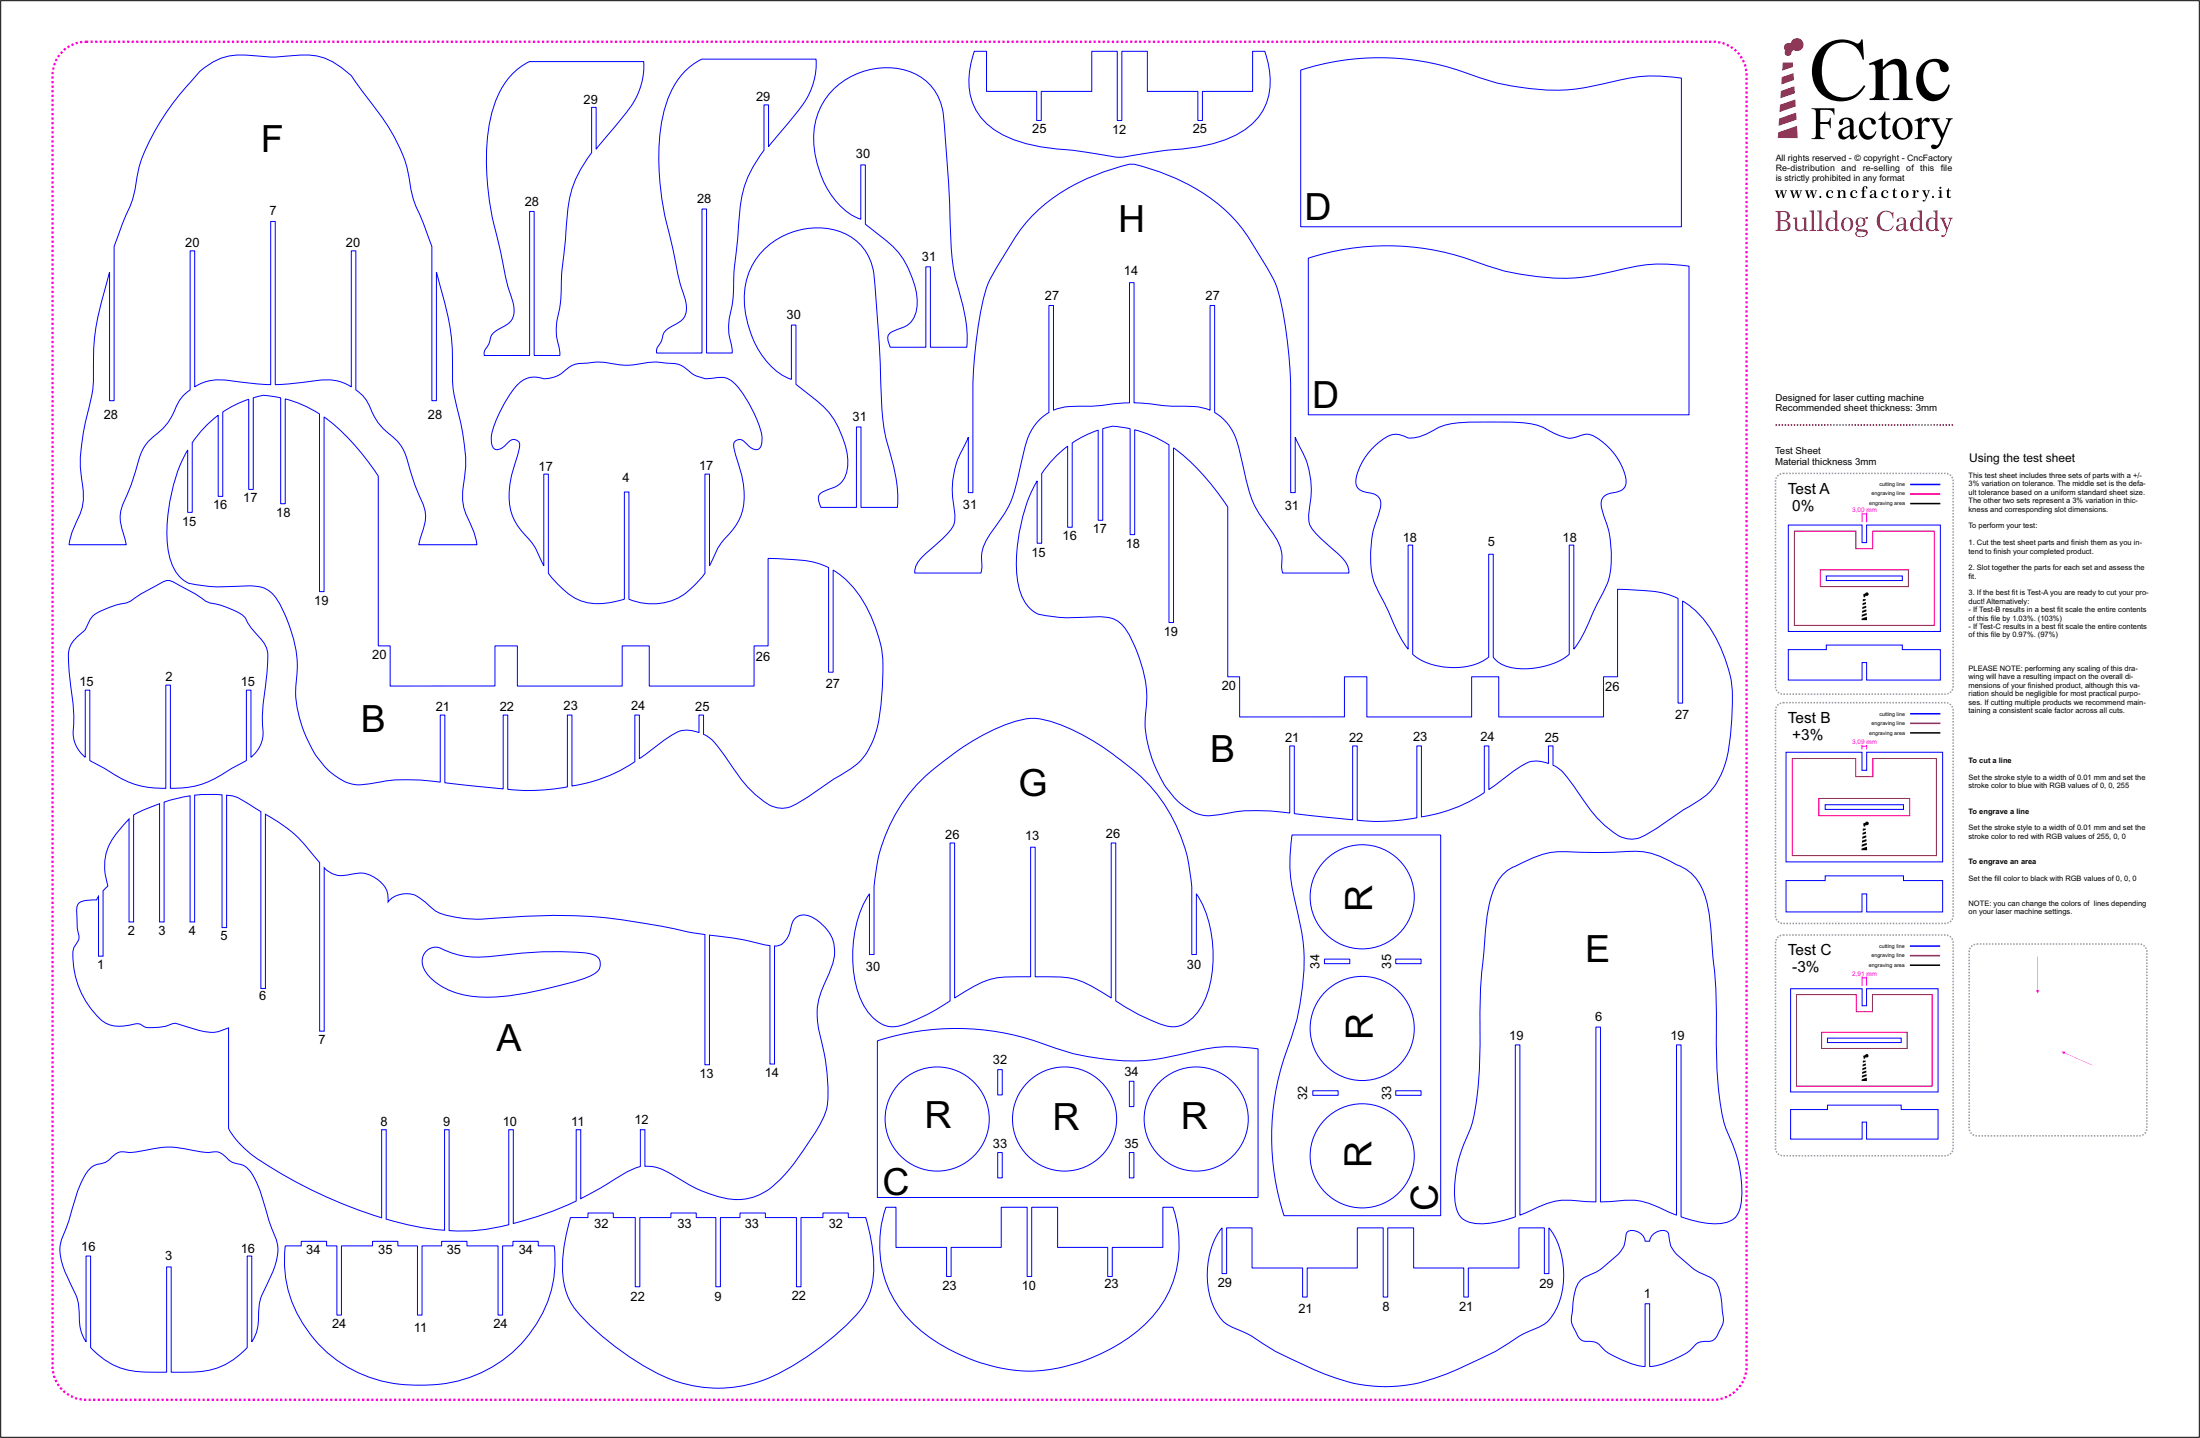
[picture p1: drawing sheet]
<svg xmlns="http://www.w3.org/2000/svg" width="1447mm" height="946mm" viewBox="0 0 1447 946" stroke-linecap="round" stroke-linejoin="round" font-family="sans-serif">
<path d="M0 0h1447v945h-1447z" fill-rule="evenodd" fill="#fff" stroke="#000" stroke-width=".66"/>
<path d="M42 33a22 22 0 0 1 15-6h1070a22 22 0 0 1 22 22v850a22 22 0 0 1-22 22h-1070a22 22 0 0 1-22-22v-850a22 22 0 0 1 7-16z" fill="none" stroke="#f0f" stroke-width="1.5" stroke-dasharray="1.5 1.5" stroke-linecap="butt"/>
<g fill="none" stroke="#00f" stroke-width=".66">
<path d="M641 34h8v26h33v19h3v-19h33v-26h17v45h3v-45h17v26h33v19h3v-19h33v-26h8a46 46 0 0 1-3 41 51 51 0 0 1-30 19 164 164 0 0 1-32 5l-14 2a69 69 0 0 1-20 2l-28-4a121 121 0 0 1-46-11 39 39 0 0 1-21-44zM131 47a41 41 0 0 1 37-10 141 141 0 0 0 32-1 38 38 0 0 1 28 11l3 3 5 7a202 202 0 0 1 28 42 116 116 0 0 1 7 29l13 34v102h3v-85l1 5a177 177 0 0 1 10 67 169 169 0 0 0 6 30v2a93 93 0 0 1 0 39 40 40 0 0 0 6 25l2 5 2 6h-39l4-11a24 24 0 0 0-3-21l-7-18a35 35 0 0 0-16-25 52 52 0 0 1-12-19l-2-4-5-4v-91h-3v89a34 34 0 0 0-27-3l-23 2v-107h-3v107l-21-2a40 40 0 0 0-26 2l-3 1v-89h-3v91l-5 4-3 5a46 46 0 0 1-18 24 39 39 0 0 0-10 20l-5 15a32 32 0 0 0-5 20l4 14h-38a127 127 0 0 1 9-23 64 64 0 0 0-1-25 159 159 0 0 1 7-48 140 140 0 0 0 2-32 225 225 0 0 1 10-51v85h3v-102l6-16a86 86 0 0 0 10-33 146 146 0 0 1 32-57zM336 50l8-7 4-2h75a49 49 0 0 1-13 36l-18 21v-27h-3v29a76 76 0 0 0-17 49l-3 33a120 120 0 0 1-3 32v7l2 9v4h-17v-95h-3v95h-29a10 10 0 0 1 3-8 12 12 0 0 1 9-11 13 13 0 0 0 6-18v-1a325 325 0 0 1-10-39 180 180 0 0 1-4-79 61 61 0 0 1 13-28zM449 48l8-6 5-3h75a49 49 0 0 1-14 37l-18 21v-28h-3v30a76 76 0 0 0-16 48l-3 34a120 120 0 0 1-4 32v6l2 10 1 3h-17v-95h-3v95h-30a10 10 0 0 1 3-7 12 12 0 0 1 9-12 13 13 0 0 0 6-17v-1a325 325 0 0 1-9-39 180 180 0 0 1-5-80 61 61 0 0 1 13-28zM550 57a48 48 0 0 1 55-7 35 35 0 0 1 16 29l4 59a180 180 0 0 0 7 58l4 17v9v6h-24v-53h-3v53h-23a7 7 0 0 1 0-9l2-1a25 25 0 0 0 12-8 33 33 0 0 0-1-29 56 56 0 0 0-23-28l-7-6v-39h-3v36a46 46 0 0 1-25-26 55 55 0 0 1 1-52l4-5zM856 46a171 171 0 0 1 118 5 148 148 0 0 0 90 2 100 100 0 0 1 42-2v98h-250zM681 140a134 134 0 0 1 62-32h3l4 1a125 125 0 0 1 68 43l8 12a96 96 0 0 1 18 40 314 314 0 0 1 5 51v69h3v-36v1a69 69 0 0 1 10 32v12a18 18 0 0 0 6 21l16 14a13 13 0 0 1 3 9h-43l-1-4a29 29 0 0 0-7-25 74 74 0 0 1-18-38 81 81 0 0 0-10-30 30 30 0 0 0-9-9v-70h-3v69l-1-1a74 74 0 0 0-26-2l-23-2v-79h-3v79h-9a213 213 0 0 1-33 3l-8 2v-69h-3v70l-1 1a37 37 0 0 0-16 25l-1 4a111 111 0 0 1-11 37l-8 10a29 29 0 0 0-7 25l-1 4h-43a18 18 0 0 1 8-14l9-8a20 20 0 0 0 9-15 81 81 0 0 1 0-32l2-7 7-13v36h3v-69a257 257 0 0 1 10-68l4-9 11-17a94 94 0 0 1 16-21zM505 162a48 48 0 0 1 55-6 35 35 0 0 1 15 29l4 58a180 180 0 0 0 7 58l4 17 1 9-1 7h-24v-53h-3v53h-23a7 7 0 0 1 0-10l2-1a25 25 0 0 0 13-7 33 33 0 0 0-1-30 56 56 0 0 0-24-28l-6-5v-39h-3v36a46 46 0 0 1-26-27 55 55 0 0 1 2-52l3-5zM861 170a171 171 0 0 1 118 5 148 148 0 0 0 90 2 100 100 0 0 1 42-2v98h-250zM340 253a15 15 0 0 1 18-4 22 22 0 0 0 16-7 30 30 0 0 1 14-3 77 77 0 0 1 23 1h4a69 69 0 0 1 33 0l2 2a23 23 0 0 0 24 6 14 14 0 0 1 12 7 78 78 0 0 1 15 33 7 7 0 0 1-3 8 20 20 0 0 1-10-7 4 4 0 0 0-5 1 4 4 0 0 0 0 5 124 124 0 0 1 6 31 37 37 0 0 1-13 29l-4 6-5 11v-60h-3v65l-1 1a55 55 0 0 1-21 17 40 40 0 0 1-28-1v-70h-3v70l-3 1a37 37 0 0 1-33-3l-8-8-6-7v-65h-3v60a62 62 0 0 0-16-24 42 42 0 0 1-4-40l3-9a9 9 0 0 0 0-9 5 5 0 0 0-8 2 9 9 0 0 1-7 4 10 10 0 0 1-2-11 86 86 0 0 1 16-32zM135 280l9-7v53h3v-55l8-5 9-3v59h3v-60v-1a28 28 0 0 1 18 1v69h3v-69l12 5 10 5v117h3v-115l2 1a152 152 0 0 1 34 38v112h8v26h69v-26h14v26h69v-26h18v26h69v-26h9v-58l11 1a68 68 0 0 1 29 5v69h3v-67l2 1a79 79 0 0 1 29 48 151 151 0 0 1-1 51 45 45 0 0 1-27 36l-5 3a126 126 0 0 1-28 17 20 20 0 0 1-19-6 123 123 0 0 1-23-29l-7-9-6-4v-13h-3v12l-1-1a19 19 0 0 0-20 4l-18 14v-29h-3v31a102 102 0 0 1-42 16v-47h-3v48l-19 2h-10l-10-1v-49h-3v49l-38-4v-45h-3v44l-16-1a115 115 0 0 0-34 3 31 31 0 0 1-26-12l-7-8a82 82 0 0 1-11-57 90 90 0 0 0-16-47 23 23 0 0 0-20-7l-6 1a101 101 0 0 1-30-2 26 26 0 0 1-13-21 110 110 0 0 1 12-67v41h3v-46zM903 294l2-1a18 18 0 0 1 16-7h1a17 17 0 0 0 16-1 49 49 0 0 1 32-7h6a151 151 0 0 1 36 2l9 5a19 19 0 0 0 21 1 14 14 0 0 1 12 5 40 40 0 0 1 16 26 8 8 0 0 1-10 7 8 8 0 0 0-6 11 73 73 0 0 1 3 49l-8 17a111 111 0 0 1-14 26v-68h-3v71a48 48 0 0 1-44 7l-3-2-3-3v-67h-3v67a45 45 0 0 1-43 3l-7-5v-71h-3v68a119 119 0 0 1-14-28 66 66 0 0 1-10-27 77 77 0 0 1 6-37 8 8 0 0 0-8-11 8 8 0 0 1-7-4 8 8 0 0 1 0-8l4-10z"/>
<path d="M694 301l8-8v54h3v-56l8-4 9-4v59h3v-60h1a28 28 0 0 1 17 0v70h3v-69l12 4 11 6v116h3v-114l1 1a152 152 0 0 1 35 37v112h7v27l69-1v-26h15v27h69v-27h18v27h69v-27h9v-57h11a68 68 0 0 1 29 6v68h3v-67l2 2a79 79 0 0 1 29 47 151 151 0 0 1-2 51 45 45 0 0 1-26 36l-6 4a126 126 0 0 1-28 17 20 20 0 0 1-18-7 123 123 0 0 1-23-29l-7-9-7-4v-12h-3v11h-1a19 19 0 0 0-19 4l-19 13v-28h-3v30a102 102 0 0 1-41 16v-46h-3v47l-19 2h-10l-10-1v-48h-3v48l-39-4v-44h-3v44l-15-2a115 115 0 0 0-35 3 31 31 0 0 1-26-11l-6-8a82 82 0 0 1-12-58 90 90 0 0 0-15-47 23 23 0 0 0-20-6h-6a101 101 0 0 1-30-2 26 26 0 0 1-14-21 110 110 0 0 1 13-67v41h3v-46zM1176 345h49v12h3v-12h48v70h-100zM1201 379h50v3h-50zM61 405a64 64 0 0 1 24-9l7-5 10-6a15 15 0 0 1 10-3l2 1a133 133 0 0 1 21 12l2 1a59 59 0 0 1 23 9l2 2a73 73 0 0 0 11 16 18 18 0 0 1 3 14l-1 7a163 163 0 0 0-2 41 21 21 0 0 1-8 13v-44h-3v46l-7 4a82 82 0 0 1-31 14l-12 1v-68h-3v68a61 61 0 0 1-40-13l-10-6v-46h-3v44a22 22 0 0 1-7-22l-1-13a193 193 0 0 1-3-35 27 27 0 0 1 11-14l3-6zM1176 427h25v-3h50v3h25v20h-48v-11h-3v11h-49zM1175 495h50v12h3v-12h50v72h-103zM606 513l13-11a145 145 0 0 1 55-29 51 51 0 0 1 30 6 183 183 0 0 1 56 42 109 109 0 0 1 24 62v45h3v-40a79 79 0 0 1 3 74 24 24 0 0 1-17 13 48 48 0 0 1-22-7l-17-10v-104h-3v102a92 92 0 0 0-27-13h-8l-15-1v-85h-3v85h-6a55 55 0 0 0-39 11l-5 3v-102h-3v104a120 120 0 0 1-35 17 18 18 0 0 1-17-7 64 64 0 0 1-12-46 71 71 0 0 1 11-34v40h3v-46a109 109 0 0 1 31-69zM85 539v67h3v-70l6-3 11-4v77h3v-78l17-5v83h3v-83l8-1 10 1v87h3v-87h3a62 62 0 0 1 18 10l2 1v116h3v-114l4 2a93 93 0 0 1 30 28l1 1v111h3v-107l2 1a18 18 0 0 0 17 3 19 19 0 0 1 23 14v4a16 16 0 0 1 25 0 28 28 0 0 0 20 10 105 105 0 0 0 33 0 398 398 0 0 1 124 11l7 1v85h3v-85l19 3 20 4v78h3v-78a9 9 0 0 0 10-7l1-4a9 9 0 0 1 5-8 9 9 0 0 1 9 0 25 25 0 0 1 14 31l-3 7a52 52 0 0 0-4 46 119 119 0 0 1 3 43 148 148 0 0 1-22 35 56 56 0 0 1-30 23 57 57 0 0 1-35-7l-3-2a78 78 0 0 0-25-12h-5v-24h-3v24l-1 1a175 175 0 0 0-27 14l-11 6v-45h-3v47a222 222 0 0 1-41 15v-62h-3v63h-3a114 114 0 0 1-37 3v-66h-3v66h-2a179 179 0 0 1-36-7v-59h-3v58a296 296 0 0 1-88-44 50 50 0 0 1-13-15v-66l-1 1a24 24 0 0 1-21 0l-7-2a10 10 0 0 0-8-1h-1a30 30 0 0 1-18 1 6 6 0 0 0-7-1 21 21 0 0 1-26-9 56 56 0 0 1-13-41l2-3a8 8 0 0 0 1-10v-6a15 15 0 0 1 1-11l3-2h9l1-3v40h3v-43l1-2a2.7 2.7 0 0 0 1-4 35 35 0 0 1 10-36zM1200 529h52v3h-52zM850 549h98v251h-103a169 169 0 0 1 5-119 148 148 0 0 0 1-90 100 100 0 0 1-1-42zM990 574a76 76 0 0 1 36-14h3a461 461 0 0 0 49 0 52 52 0 0 1 25 9 33 33 0 0 1 20 27l3 23a521 521 0 0 1 3 75 149 149 0 0 0 7 51 80 80 0 0 1 8 50 15 15 0 0 1-16 10l-10-1-12-4v-113h-3v112l-2-1a104 104 0 0 0-25-9l-23 2v-115h-3v115l-8-1a50 50 0 0 0-37 7l-5 2v-112h-3v113a52 52 0 0 1-31 4 14 14 0 0 1-9-15 93 93 0 0 1 10-48 239 239 0 0 0 6-68 632 632 0 0 1 5-69 51 51 0 0 1 12-30zM1175 579h25v-3h52v3h26v21h-50v-12h-3v12h-50z"/>
<path d="M281 625a9 9 0 0 1 12 0 64 64 0 0 0 37 3h3a223 223 0 0 1 56-1 7 7 0 0 1 6 7 7 7 0 0 1-6 7 242 242 0 0 1-67 15 51 51 0 0 1-40-14 11 11 0 0 1-1-17zM871 631h17v3h-17zM918 631h17v3h-17zM577 685a171 171 0 0 1 119 5 148 148 0 0 0 90 1 96 96 0 0 1 41-1v98h-250zM656 703h3v17h-3zM743 711h3v17h-3zM863 717h17v3h-17zM918 717h17v3h-17zM656 758h3v17h-3zM743 758h3v17h-3zM59 769a19 19 0 0 1 10-5h1a19 19 0 0 1 10-6 64 64 0 0 0 23-3 86 86 0 0 1 31 3h5a10 10 0 0 1 11 4 21 21 0 0 0 10 5 34 34 0 0 1 12 18l1 4a174 174 0 0 0 9 28 44 44 0 0 1-7 28v2a39 39 0 0 0-5 22 25 25 0 0 1-4 14v-57h-3v60a49 49 0 0 1-41 17h-9v-70h-3v70a75 75 0 0 1-36-5l-8-6-6-6v-60h-3v57a39 39 0 0 1-5-23 67 67 0 0 0-8-21 31 31 0 0 1-2-27l3-9a111 111 0 0 1 13-33zM583 794h6v26h34v20h3v-20h33v-26h17v46h3v-46h17v26h33v20h3v-20h33v-26h6l1 1a74 74 0 0 1-32 87 122 122 0 0 1-60 20 108 108 0 0 1-39-7 101 101 0 0 1-52-39 75 75 0 0 1-6-62z"/>
<path d="M188 819h10v-3h4h13v3h7v46h3v-46h20v-3h4h13v3h13v46h3v-46h12v-3h4h13v3h21v46h3v-46h6v-3h4h13v3h11a83 83 0 0 1-57 87 105 105 0 0 1-74-4 82 82 0 0 1-46-83zM375 801h12v-3h13h3v3h15v45h3v-45h20v-3h13h4v3h13v45h3v-45h13v-3h13h3v3h21v45h3v-45h14v-3h13h4v3h11a93 93 0 0 1 4 47 47 47 0 0 1-15 23 175 175 0 0 1-59 38 89 89 0 0 1-77-12 173 173 0 0 1-45-38 56 56 0 0 1-6-40zM804 808v30h3v-30h17v26h33v19h3v-19h33v-26h17v45h3v-45h17v26h33v19h3v-19h33v-26h17v30h3v-30a53 53 0 0 1 1 58 33 33 0 0 1-16 10l-3 2a259 259 0 0 1-63 30 102 102 0 0 1-72-7l-11-4a162 162 0 0 1-34-19l-4-2a27 27 0 0 1-21-22 54 54 0 0 1 8-46zM1070 810a8 8 0 0 1 12 6h3a8 8 0 0 1 12-6v2l1 3a14 14 0 0 0 5 10l12 10 5 3a15 15 0 0 1 12 15l1 10a15 15 0 0 1-3 14v1a7 7 0 0 1-9 4 10 10 0 0 0-9 5 62 62 0 0 1-27 12v-42h-3v42a59 59 0 0 1-28-12 10 10 0 0 0-11-5 9 9 0 0 1-7-7 14 14 0 0 1-2-13 40 40 0 0 1 5-19 36 36 0 0 1 12-7l13-11a18 18 0 0 0 6-13z"/>
<circle cx="896" cy="590" r="34"/>
<circle cx="896" cy="676" r="34"/>
<circle cx="616" cy="736" r="34"/>
<circle cx="700" cy="736" r="34"/>
<circle cx="787" cy="736" r="34"/>
<circle cx="896" cy="760" r="34"/>
</g>
<path d="M1170 313l3-2h107a5 5 0 0 1 5 5v136a5 5 0 0 1-5 5h-107a5 5 0 0 1-5-5v-136v-1zM1170 463l3-1h107a5 5 0 0 1 5 5v135a5 5 0 0 1-5 5h-107a5 5 0 0 1-5-5v-135v-2zM1170 616l3-1h107a5 5 0 0 1 5 5v135a5 5 0 0 1-5 5h-107a5 5 0 0 1-5-5v-135v-2zM1297 622l3-1h107a5 5 0 0 1 5 5v116a5 5 0 0 1-5 5h-107a5 5 0 0 1-5-5v-116l1-2z" fill="none" stroke="#999" stroke-width="1" stroke-dasharray="1 1" stroke-linecap="butt"/>
<path d="M1180 349h41v12h11v-12h40v62h-92zM1197 375h58v11h-58zM1179 499h42v12h11v-12h42v64h-95zM1196 525h60v11h-60z" fill="none" stroke="#f00" stroke-width=".66"/>
<path d="M1256 319h20M1256 469h20M1256 622h20" fill="none" stroke="#00f" stroke-width="1" stroke-linecap="butt"/>
<path d="M1256 325h20M1256 476h20M1256 629h20" fill="none" stroke="#f00" stroke-width="1" stroke-linecap="butt"/>
<path d="M1256 331h20M1256 482h20M1256 635h20" fill="none" stroke="#000" stroke-width="1" stroke-linecap="butt"/>
<g fill="#000">
<path d="M1224 407l4-1v2h-4zM1225 404l3-1v1l-3 2zM1225 402l3-1v1l-3 1zM1225 399l2-1v2l-2 1zM1225 397l2-1v1l-2 1zM1225 394h2v1l-2 1zM1226 391a1 1 0 0 0 0 1 1 1 0 0 0 1 0 1.3 1.3 0 0 0 2-1 1.3 1.3 0 0 0-1-1z" fill-rule="evenodd"/>
<path d="M1224 558l4-1v2h-4zM1225 556l3-2v2l-4 1zM1225 553l3-1v1l-3 1zM1225 550l2-1 1 2-3 1zM1225 548l2-1v1l-2 1zM1225 545h2v1h-2zM1226 541a1 1 0 0 0 0 2 1 1 0 0 0 1 0 1.3 1.3 0 0 0 2-1 1.3 1.3 0 0 0-1-2z" fill-rule="evenodd"/>
</g>
<path d="M1225 337v6M1225 338h3M1228 337v6M1225 490v3M1225 491h3M1228 490v3" fill="none" stroke="#f0f" stroke-width=".66"/>
<g fill="#f0f">
<path d="M1340 629v22zM1339 651h2l-1 2z"/>
<path d="M1358 692l18 9zM1356 692h2v2z"/>
</g>
<path d="M1178 650h47v11h3v-11h47v68h-97zM1202 683h48v3h-48zM1178 730h24v-3h48v3h25v19h-47v-11h-3v11h-47z" fill="none" stroke="#00f" stroke-width=".66"/>
<path d="M1182 654h39v11h11v-11h39v60h-89zM1198 679h56v11h-56z" fill="none" stroke="#f00" stroke-width=".66"/>
<g fill="#000">
<path d="M1191 71h16v5a4 4 0 0 0-5-4h-5v8h5l2-2v6l-1-2h-6v6a2.2 2.2 0 0 0 2 3h1h-9h3v-2v-14a2.2 2.2 0 0 0-2-3h-1zM1211 79a6 6 0 0 1 8 1v8a1.3 1.3 0 0 0 1 2 1.3 1.3 0 0 0 2-1 2.6 2.6 0 0 1-2 3 2.6 2.6 0 0 1-3-1v-2a4 4 0 0 1-8 1 5 5 0 0 1 5-6 2.6 2.6 0 0 0 3-3 2.3 2.3 0 0 0-2-3 2.3 2.3 0 0 0-3 2v1a1.4 1.4 0 0 1-2 1 1.4 1.4 0 0 1 0-2zM1213 85a2.7 2.7 0 0 0 0 5 2.7 2.7 0 0 0 4-1v-6zM1225 79a5 5 0 0 1 5-2 5 5 0 0 1 4 4l-2 1a2.2 2.2 0 0 1-2-3 4 4 0 0 0-4 1 4 4 0 0 0-1 4 4 4 0 0 0 3 5 4 4 0 0 0 5-1l1-2a6 6 0 0 1-6 6 6 6 0 0 1-5-7v-3zM1240 73v5h3v1h-3v9a1.6 1.6 0 0 0 1 2 1.6 1.6 0 0 0 2-1h1a3 3 0 0 1-4 3 3 3 0 0 1-2-4v-9h-3v-1l3-1zM1247 79a7 7 0 0 1 10 2 7 7 0 0 1-2 10 7 7 0 0 1-9-3 7 7 0 0 1 1-9zM1249 79a8 8 0 0 0 2 12 4 4 0 0 0 4-6 5 5 0 0 0-5-7zM1259 79l5-2v3a3 3 0 0 1 5-2 1.5 1.5 0 0 1 0 2 1.5 1.5 0 0 1-3 0h-1l-1 2v6v2l2 1h-7h2v-1l1-8-1-2h-2zM1269 78h7l-2 1v1l4 8 3-8v-1l-1-1h4l-1 2-6 14a4 4 0 0 1-7 3 2.2 2.2 0 0 1 2-2 2.2 2.2 0 0 1 2 1l1-1 2-4-6-11z" fill-rule="evenodd"/>
<path d="M1225 710l3-1v2h-4zM1225 708l3-2v2l-3 1zM1225 705l3-1v1l-3 1zM1225 703l2-1v1l-2 1zM1225 700l2-1v2h-2zM1225 698h2l-2 1zM1226 694a1 1 0 0 0 0 2 .9 .9 0 0 0 1 0 1.2 1.2 0 0 0 2-1 1.2 1.2 0 0 0-1-2z" fill-rule="evenodd"/>
</g>
<path d="M1225 642v6M1225 643h3M1228 642v6" fill="none" stroke="#f0f" stroke-width=".66"/>
<g fill="#c30">
<path d="M1170 87l12-4v8h-13zM1170 78l11-4 1 5-12 4zM1171 69l10-4v5l-11 4zM1171 60l9-3v4l-9 4zM1172 51l8-3v5l-8 3zM1173 41h6v3l-7 2z" fill-rule="evenodd"/>
<path d="M1174 29l2-1a1.8 1.8 0 0 0 3-1 4 4 0 0 1 6-1 4 4 0 0 1 0 6 4 4 0 0 1-6 1v1a2.3 2.3 0 0 1-3 3 2.3 2.3 0 0 1-2-4 3 3 0 0 1 0-4z" fill-rule="evenodd"/>
</g>
<path d="M1197 32a20 20 0 0 1 25-3l1-1 1-2h1l1 13h-1a13 13 0 0 0-14-11 13 13 0 0 0-12 13 20 20 0 0 0 6 21 15 15 0 0 0 21-6l1 1a19 19 0 0 1-24 8 19 19 0 0 1-11-22l2-6zM1229 42l8-3h1v5a10 10 0 0 1 12-5 9 9 0 0 1 4 10v11a3 3 0 0 0 1 4 3 3 0 0 0 3 1v1h-13v-1a4 4 0 0 0 4-1 4 4 0 0 0 0-4v-12a5 5 0 0 0-2-5 5 5 0 0 0-6 0l-3 3v14a3 3 0 0 0 1 4 3 3 0 0 0 4 1v1h-13v-1a4 4 0 0 0 4-5v-10a10 10 0 0 0-2-7h-2zM1265 42a10 10 0 0 1 17 3 2.9 2.9 0 0 1-4 2 2.9 2.9 0 0 1-2-3 5 5 0 0 0-8-2 13 13 0 0 0 4 20 8 8 0 0 0 10-7v1a11 11 0 0 1-17 8 16 16 0 0 1 0-22z" fill-rule="evenodd" fill="#000"/>
<path d="M1171 145v6h1a3 3 0 0 0 4-3 3 3 0 0 0-4-3zM1171 139v6h2a2.8 2.8 0 0 0 3-3 2.8 2.8 0 0 0-4-3zM1168 139h5a3 3 0 0 1 4 2 3 3 0 0 1-3 4 3 3 0 0 1 4 4 3 3 0 0 1-5 3h-5v-1a1.1 1.1 0 0 0 1 0 1.1 1.1 0 0 0 0-1v-9a1.1 1.1 0 0 0 0-1 1.1 1.1 0 0 0-1-1zM1179 143h3v6a2.3 2.3 0 0 0 2 2 2.3 2.3 0 0 0 3-2v-4l-2-2h3v8l1 1h-2v-1a3 3 0 0 1-4 1 3 3 0 0 1-2-3v-4zM1190 139l3-1v12a1 1 0 0 0 0 1 1 1 0 0 0 2 0v1h-5v-1a1 1 0 0 0 1 0 1 1 0 0 0 1-1v-10l-2-1zM1195 139l3-1v12a1 1 0 0 0 0 1 1 1 0 0 0 2 0v1h-5v-1a1 1 0 0 0 1 0 1 1 0 0 0 1-1v-10l-2-1zM1203 144a5 5 0 0 0 1 7h2l1-1v-5l-2-1zM1205 139l3-1v13l2 1h-3v-1a4 4 0 0 1-5 0 4 4 0 0 1-1-5 4 4 0 0 1 2-3 4 4 0 0 1 4 1v-4a1 1 0 0 0 0-1 1 1 0 0 0-2 0zM1214 144a5 5 0 0 0 0 8 4 4 0 0 0 3-7 1.9 1.9 0 0 0-3-1zM1212 144a4 4 0 0 1 6 0 4 4 0 0 1 0 6 4 4 0 0 1-5 2 4 4 0 0 1-2-6zM1222 153h-1a2.4 2.4 0 0 0 1 2 2.4 2.4 0 0 0 3 0h1a1.6 1.6 0 0 0 1-2 1.6 1.6 0 0 0-2-1zM1223 144a2.4 2.4 0 0 0-1 3 2.4 2.4 0 0 0 3 1 2.4 2.4 0 0 0 1-3 2.4 2.4 0 0 0-3-1zM1221 144l2-1h2a1.2 1.2 0 0 0 1 1 1.2 1.2 0 0 0 1-1 .8 .8 0 0 1 1 0 .8 .8 0 0 1 0 1 .8 .8 0 0 1-1 0 4 4 0 0 1-1 4 4 4 0 0 1-4 1v1a4 4 0 0 0 5 1 2.4 2.4 0 0 1 1 3 2.4 2.4 0 0 1-2 2h-2a2.3 2.3 0 0 1-3-1 2.3 2.3 0 0 1 0-3h1l-1-1v-1a1 1 0 0 0 1-1 1 1 0 0 0-1-1v-2zM1236 140a6 6 0 0 1 9 0v-1v5a4 4 0 0 0-5-5 4 4 0 0 0-4 5 5 5 0 0 0 2 6 5 5 0 0 0 5 1l2-3v1a6 6 0 0 1-7 2 6 6 0 0 1-3-7zM1249 149a1.8 1.8 0 0 0 1 2 1.8 1.8 0 0 0 2-1v-2zM1248 144a3 3 0 0 1 4-1 3 3 0 0 1 2 3v3a1.3 1.3 0 0 0 0 2 1.3 1.3 0 0 0 1 0 1.7 1.7 0 0 1-1 1 1.7 1.7 0 0 1-2-1 2.5 2.5 0 0 1-3 1 2.5 2.5 0 0 1-1-3l1-1a2.1 2.1 0 0 0 3-3 2.1 2.1 0 0 0-3-1 1 1 0 0 1 0 2 .9 .9 0 0 1-1-1zM1259 144a5 5 0 0 0 1 7h1l2-1v-5l-2-1zM1261 139l3-1v13l1 1h-2v-1a4 4 0 0 1-5 0 4 4 0 0 1-1-5 4 4 0 0 1 2-3 4 4 0 0 1 4 1v-4a1 1 0 0 0-1-1 1 1 0 0 0-1 0zM1269 144a5 5 0 0 0 1 7h2l1-1v-5l-2-1zM1271 139l3-1v13l2 1h-3v-1a4 4 0 0 1-5 0 4 4 0 0 1-1-5 4 4 0 0 1 2-3 4 4 0 0 1 4 1v-4a1 1 0 0 0 0-1 1 1 0 0 0-2 0zM1276 143h4l-1 1 2 6 2-6-2-1h3l-1 2-3 9-2 2a.9 .9 0 0 1-1-1 .9 .9 0 0 1 1-1 .9 .9 0 0 1 1 1l1-3-3-7z" fill="#c30"/>
<path d="M1168 280h117" fill="none" stroke="#c30" stroke-width="1" stroke-dasharray="1 1" stroke-linecap="butt"/>
<path d="M1167 125h3l-1 1 1 3 1-3v-1h2l-1 1 1 3 1-3v-1l1 1-2 4-2-4-1 4h-1zM1177 125h3l-1 1 1 3 1-3v-1h2l-1 1 1 3 1-3v-1l1 1-2 4-2-4-1 4h-1zM1187 125h3l-1 1 1 3 1-3v-1h2l-1 1 1 3 1-3v-1l1 1-2 4h-1l-1-4-1 4h-1zM1197 130a.7 .7 0 0 1 1 0 .7 .7 0 0 1-1 0zM1202 126a1.9 1.9 0 0 1 2-1 1.9 1.9 0 0 1 1 2 1.4 1.4 0 0 0-2-2 1.4 1.4 0 0 0-1 2 1.9 1.9 0 0 0 1 3 1.9 1.9 0 0 0 3-1 2.6 2.6 0 0 1-4 1 2.6 2.6 0 0 1 0-4zM1208 125h2v1a1.8 1.8 0 0 1 2-1 1.8 1.8 0 0 1 2 2v3h-2h1v-3l-1-1-2 1v2l1 1h-3l1-1v-3zM1218 126a1.9 1.9 0 0 1 2-1 1.9 1.9 0 0 1 1 2 1.4 1.4 0 0 0-2-2 1.4 1.4 0 0 0-1 2 1.9 1.9 0 0 0 1 3 1.9 1.9 0 0 0 3-1 2.6 2.6 0 0 1-4 1 2.6 2.6 0 0 1 0-4zM1225 123a1.3 1.3 0 0 1 2-1 1.3 1.3 0 0 1 1 2h-1a.9 .9 0 0 0 0-1 .9 .9 0 0 0-1 0 .9 .9 0 0 0 0 1v1h2l-2 1v3l1 1h-3l1-1v-3l-1-1h1zM1230 126l2-1a1.5 1.5 0 0 1 2 2v3h1h-1l-1-1a1.6 1.6 0 0 1-2 1 1.6 1.6 0 0 1-1-2 1.6 1.6 0 0 1 2 0 1.1 1.1 0 0 0 1-2 1.1 1.1 0 0 0-2 0 .6 .6 0 0 1 0 1 .6 .6 0 0 1-1 0 .6 .6 0 0 1 0-1zM1231 128v2h1l1-1v-1zM1238 126a1.9 1.9 0 0 1 2-1 1.9 1.9 0 0 1 2 2h-1a1.4 1.4 0 0 0-1-2 1.4 1.4 0 0 0-1 2 1.9 1.9 0 0 0 1 3 1.9 1.9 0 0 0 2-1 2.6 2.6 0 0 1-4 1 2.6 2.6 0 0 1 0-4zM1246 124v1h2l-2 1v3l1 1 1-1a1.3 1.3 0 0 1-2 1 1.3 1.3 0 0 1-1-1v-3v-1zM1252 126v2a1.5 1.5 0 0 0 1 2 1.5 1.5 0 0 0 1-2v-1a1.1 1.1 0 0 0-1-1 1.1 1.1 0 0 0-1 0zM1250 128a2.6 2.6 0 0 1 5 0 2.6 2.6 0 0 1-5 0zM1258 125h2v1a1.1 1.1 0 0 1 1-1 1.1 1.1 0 0 1 1 1h-1v-1l-1 2v3h1h-3l1-1v-3zM1264 125h3l-1 1 1 3 1-3v-1h1l-3 7a.7 .7 0 0 1-1 1 .7 .7 0 0 1 0-1 .7 .7 0 0 1 1 0l1-2zM1271 130a.7 .7 0 0 1 1 0 .7 .7 0 0 1-1 0zM1276 124a.7 .7 0 0 1 1 0 .7 .7 0 0 1-1 0zM1275 125h2v4l1 1h-3l1-1v-3zM1282 124v1h1l-1 1v3l1 1v-1a1.3 1.3 0 0 1-1 1 1.3 1.3 0 0 1-1-1v-3l-1-1z" fill="#000"/>
<g font-size="24.7">
<text x="172" y="100">F</text>
<text x="858" y="145">D</text>
<text x="736" y="153">H</text>
<text x="863" y="268">D</text>
<text x="237" y="481">B</text>
<text x="796" y="501">B</text>
<text x="670" y="524">G</text>
<text x="903" y="600" transform="rotate(-90 903 600)">R</text>
<text x="1043" y="633">E</text>
<text x="903" y="684" transform="rotate(-90 903 684)">R</text>
<text x="327" y="691">A</text>
<text x="608" y="742">R</text>
<text x="692" y="743">R</text>
<text x="777" y="743">R</text>
<text x="902" y="769" transform="rotate(-90 902 769)">R</text>
<text x="580" y="786">C</text>
<text x="946" y="796" transform="rotate(-90 946 796)">C</text>
</g>
<g font-size="10.1">
<text x="1176" y="325">Test A</text>
<text x="1179" y="336">0%</text>
<text x="1176" y="475">Test B</text>
<text x="1179" y="487">+3%</text>
<text x="1176" y="628">Test C</text>
<text x="1179" y="640">-3%</text>
</g>
<g font-size="8.5">
<text x="384" y="68">29</text>
<text x="497" y="67">29</text>
<text x="679" y="87">25</text>
<text x="731" y="88">12</text>
<text x="785" y="88">25</text>
<text x="563" y="104">30</text>
<text x="345" y="135">28</text>
<text x="459" y="134">28</text>
<text x="177" y="142">7</text>
<text x="122" y="162">20</text>
<text x="228" y="162">20</text>
<text x="606" y="171">31</text>
<text x="739" y="181">14</text>
<text x="687" y="197">27</text>
<text x="793" y="197">27</text>
<text x="517" y="210">30</text>
<text x="68" y="276">28</text>
<text x="281" y="275">28</text>
<text x="561" y="277">31</text>
<text x="354" y="310">17</text>
<text x="460" y="309">17</text>
<text x="409" y="317">4</text>
<text x="140" y="335">16</text>
<text x="160" y="330">17</text>
<text x="633" y="335">31</text>
<text x="845" y="335">31</text>
<text x="182" y="340">18</text>
<text x="120" y="346">15</text>
<text x="719" y="351">17</text>
<text x="699" y="355">16</text>
<text x="923" y="356">18</text>
<text x="979" y="359">5</text>
<text x="1028" y="356">18</text>
<text x="740" y="360">18</text>
<text x="678" y="366">15</text>
<text x="207" y="398">19</text>
<text x="765" y="418">19</text>
<text x="245" y="433">20</text>
<text x="497" y="434">26</text>
<text x="109" y="448">2</text>
<text x="52" y="451">15</text>
<text x="158" y="451">15</text>
<text x="543" y="453">27</text>
<text x="804" y="454">20</text>
<text x="1056" y="455">26</text>
<text x="287" y="467">21</text>
<text x="329" y="467">22</text>
<text x="371" y="467">23</text>
<text x="415" y="467">24</text>
<text x="457" y="467">25</text>
<text x="1102" y="473">27</text>
<text x="845" y="488">21</text>
<text x="887" y="488">22</text>
<text x="929" y="488">23</text>
<text x="974" y="488">24</text>
<text x="1016" y="488">25</text>
<text x="622" y="552">26</text>
<text x="727" y="551">26</text>
<text x="674" y="553">13</text>
<text x="84" y="615">2</text>
<text x="104" y="615">3</text>
<text x="124" y="615">4</text>
<text x="145" y="618">5</text>
<text x="64" y="637">1</text>
<text x="570" y="639">30</text>
<text x="781" y="637">30</text>
<text x="868" y="637" transform="rotate(-90 868 637)">34</text>
<text x="915" y="637" transform="rotate(-90 915 637)">35</text>
<text x="171" y="658">6</text>
<text x="1049" y="671">6</text>
<text x="209" y="687">7</text>
<text x="993" y="684">19</text>
<text x="1099" y="684">19</text>
<text x="653" y="700">32</text>
<text x="740" y="708">34</text>
<text x="460" y="709">13</text>
<text x="503" y="709">14</text>
<text x="860" y="724" transform="rotate(-90 860 724)">32</text>
<text x="915" y="724" transform="rotate(-90 915 724)">33</text>
<text x="250" y="741">8</text>
<text x="291" y="741">9</text>
<text x="331" y="741">10</text>
<text x="376" y="741">11</text>
<text x="417" y="739">12</text>
<text x="653" y="755">33</text>
<text x="740" y="755">35</text>
<text x="391" y="807">32</text>
<text x="446" y="807">33</text>
<text x="490" y="807">33</text>
<text x="545" y="808">32</text>
<text x="53" y="823">16</text>
<text x="158" y="824">16</text>
<text x="201" y="825">34</text>
<text x="249" y="825">35</text>
<text x="294" y="825">35</text>
<text x="341" y="825">34</text>
<text x="109" y="828">3</text>
<text x="620" y="848">23</text>
<text x="672" y="849">10</text>
<text x="726" y="847">23</text>
<text x="801" y="847">29</text>
<text x="1013" y="847">29</text>
<text x="415" y="856">22</text>
<text x="470" y="856">9</text>
<text x="521" y="855">22</text>
<text x="1081" y="854">1</text>
<text x="854" y="864">21</text>
<text x="909" y="863">8</text>
<text x="960" y="862">21</text>
<text x="218" y="873">24</text>
<text x="272" y="876">11</text>
<text x="324" y="874">24</text>
</g>
<text font-size="7.9" x="1295" y="304">Using the test sheet</text>
<g font-size="6.3">
<text x="1168" y="263">Designed for laser cutting machine</text>
<text x="1168" y="271">Recommended sheet thickness: 3mm</text>
<text x="1168" y="299">Test Sheet</text>
<text x="1168" y="306">Material thickness 3mm</text>
</g>
<g font-size="5.8">
<text x="1168" y="106">All rights reserved - © copyright - CncFactory</text>
<text x="1168" y="112">Re-distribution</text>
<text x="1211" y="112">and</text>
<text x="1225" y="112">re-selling</text>
<text x="1254" y="112">of this</text>
<text x="1276" y="112">fle</text>
<text x="1276" y="112">i</text>
<text x="1168" y="119">is strictly prohibited in any format</text>
</g>
<g font-size="4.9">
<text x="1295" y="314">This test sheet includes three sets of parts with a +/-</text>
<text x="1295" y="320">3% variation on tolerance. The middle set is the defa-</text>
<text x="1295" y="325">ult tolerance based on a uniform standard sheet size.</text>
<text x="1295" y="331">The other two sets represent a 3% variation in thic-</text>
<text x="1295" y="336">kness and corresponding slot dimensions.</text>
<text x="1295" y="347">To perform your test:</text>
<text x="1295" y="359">1. Cut the test sheet parts and f</text>
<text x="1362" y="359">inish them as you in-</text>
<text x="1295" y="364">tend to f</text>
<text x="1311" y="364">inish your completed product.</text>
<text x="1295" y="375">2. Slot together the parts for each set and assess the</text>
<text x="1295" y="381">f</text>
<text x="1295" y="381">it.</text>
<text x="1295" y="392">3. If the best f</text>
<text x="1323" y="392">it is Test-A you are ready to cut your pro-</text>
<text x="1295" y="397">duct! Alternatively:</text>
<text x="1295" y="403">- If Test-B results in a best f</text>
<text x="1353" y="403">it scale the entire contents</text>
<text x="1295" y="408">of this f</text>
<text x="1295" y="414">- If Test-C results in a best f</text>
<text x="1309" y="408">ile by 1.03%. (103%)</text>
<text x="1353" y="414">it scale the entire contents</text>
<text x="1295" y="419">of this f</text>
<text x="1309" y="419">ile by 0.97%. (97%)</text>
<text x="1295" y="441">PLEASE NOTE: performing any scaling of this dra-</text>
<text x="1295" y="447">wing will have a resulting impact on the overall di-</text>
<text x="1295" y="452">mensions of your f</text>
<text x="1334" y="452">inished product, although this va-</text>
<text x="1295" y="458">riation should be negligible for most practical purpo-</text>
<text x="1295" y="463">ses. If cutting multiple products we recommend main-</text>
<text x="1295" y="469">taining a consistent scale factor across all cuts.</text>
<text x="1295" y="502">To cut a line</text>
<text x="1295" y="513">Set the stroke style to a width of 0.01 mm and set the</text>
<text x="1295" y="519">stroke color to blue with RGB values of 0, 0, 255</text>
<text x="1295" y="535">To engrave a line</text>
<text x="1295" y="546">Set the stroke style to a width of 0.01 mm and set the</text>
<text x="1295" y="552">stroke color to red with RGB values of 255, 0, 0</text>
<text x="1295" y="568">To engrave an area</text>
<text x="1295" y="579">Set the f</text>
<text x="1312" y="579">ill color to black with RGB values of 0, 0, 0</text>
<text x="1295" y="596">NOTE: you can change the colors of lines depending</text>
<text x="1295" y="601">on your laser machine settings.</text>
</g>
<g font-size="4.2" fill="#f0f">
<text x="1218" y="337">3,00 mm</text>
<text x="1218" y="490">3,09 mm</text>
<text x="1218" y="642">2,91 mm</text>
</g>
<g font-size="3.5">
<text x="1236" y="320">cutting line</text>
<text x="1231" y="326">engraving line</text>
<text x="1229" y="332">engraving area</text>
<text x="1236" y="471">cutting line</text>
<text x="1231" y="477">engraving line</text>
<text x="1229" y="483">engraving area</text>
<text x="1236" y="623">cutting line</text>
<text x="1231" y="629">engraving line</text>
<text x="1229" y="636">engraving area</text>
</g>
</svg>
